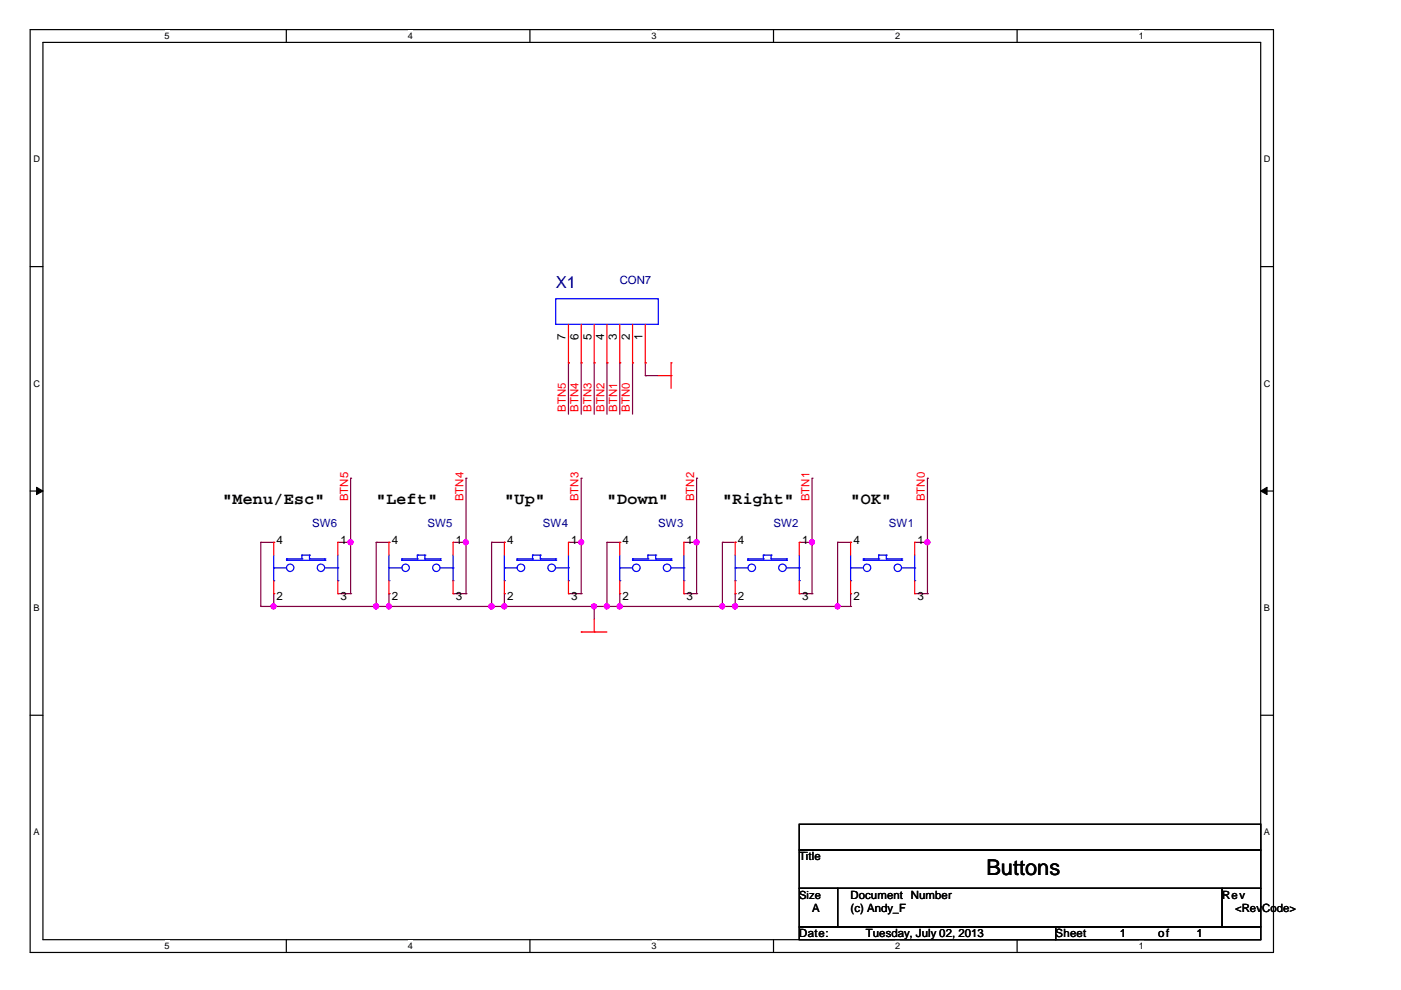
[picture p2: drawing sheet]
<svg xmlns="http://www.w3.org/2000/svg" width="297mm" height="210mm" viewBox="0 0 297 210" stroke-linecap="round" stroke-linejoin="round" font-family="sans-serif">
<path d="M6.4 6.3h263.6v195.6h-263.6zM9.1 9h258.2v190.2h-258.2z" fill="none" stroke="#000" stroke-width=".25"/>
<g fill="#fff">
<path d="M34.9 6.5h1v2.2h-1z"/>
<path d="M34.9 199.4h1v2.2h-1z"/>
</g>
<path d="M60.7 6.3v2.7M60.7 199.2v2.7" fill="none" stroke="#000" stroke-width=".25"/>
<g fill="#fff">
<path d="M86.5 6.5h1v2.2h-1z"/>
<path d="M86.5 199.4h1v2.2h-1z"/>
</g>
<path d="M112.4 6.3v2.7M112.4 199.2v2.7" fill="none" stroke="#000" stroke-width=".25"/>
<g fill="#fff">
<path d="M138.1 6.5h1.1v2.2h-1.1z"/>
<path d="M138.1 199.4h1.1v2.2h-1.1z"/>
</g>
<path d="M164 6.3v2.7M164 199.2v2.7" fill="none" stroke="#000" stroke-width=".25"/>
<g fill="#fff">
<path d="M189.8 6.5h1v2.2h-1z"/>
<path d="M189.8 199.4h1v2.2h-1z"/>
</g>
<path d="M215.6 6.3v2.7M215.6 199.2v2.7" fill="none" stroke="#000" stroke-width=".25"/>
<g fill="#fff">
<path d="M241.4 6.5h1.1v2.2h-1.1z"/>
<path d="M241.4 199.4h1.1v2.2h-1.1z"/>
<path d="M7.1 32.7h1.3v2.2h-1.3z"/>
<path d="M268 32.7h1.3v2.2h-1.3z"/>
<path d="M7.1 80.2h1.3v2.2h-1.3z"/>
<path d="M268 80.2h1.3v2.2h-1.3z"/>
</g>
<path d="M6.4 56.5h2.7M267.3 56.5h2.7" fill="none" stroke="#000" stroke-width=".25"/>
<g fill="#fff">
<path d="M7.1 127.8h1.2v2.2h-1.2z"/>
<path d="M268 127.8h1.2v2.2h-1.2z"/>
</g>
<path d="M6.4 104.1h2.7M267.3 104.1h2.7" fill="none" stroke="#000" stroke-width=".25"/>
<g fill="#000" stroke="#000" stroke-width=".21">
<path d="M7.7 103.3l1.4 .8-1.4 .8z" fill-rule="evenodd"/>
<path d="M267.3 104.1l1.3-.8v1.6z" fill-rule="evenodd"/>
</g>
<g fill="#fff">
<path d="M7.1 175.3h1.2v2.2h-1.2z"/>
<path d="M268 175.3h1.2v2.2h-1.2z"/>
</g>
<path d="M6.4 151.7h2.7M267.3 151.7h2.7M169.5 174.8h97.8v5.4h-97.8zM169.5 180.2h97.8v8.2h-97.8zM169.5 188.4h8.1v8.1h-8.1zM169.5 196.5h54.3v2.7h-54.3zM177.6 188.4h81.5v8.1h-81.5zM223.8 196.5h43.5v2.7h-43.5zM259.1 188.4h8.2v8.1h-8.2z" fill="none" stroke="#000" stroke-width=".25"/>
<g fill="none" stroke="#800040" stroke-width=".25">
<path d="M120.5 76.9h.1M120.5 76.9v10.9M123.2 76.9h.1M123.2 76.9v10.9M126 76.9h.1M126 76.9v10.9M128.7 76.9h.1M128.7 76.9v10.9M131.4 76.9h.1M131.4 76.9v10.9M134.1 76.9h.1M134.1 76.9v10.9"/>
<path d="M136.8 76.9h.1M136.8 79.6h.1M136.8 76.9v2.7M136.8 79.6h2.8M55.3 115h.1M55.3 115v13.6h125M55.3 115h2.7M58 115h.1M71.6 115h2.7M74.3 101.4h.1M74.3 115h.1M74.3 101.4v24.5"/>
<path d="M79.8 115h.1M79.8 115h2.7M79.8 115v13.6M82.5 115h.1M96.1 115h2.7M98.8 101.4h.1M98.8 115h.1M98.8 101.4v24.5M104.2 115h.1M104.2 115h2.7M104.2 115v13.6M106.9 115h.1"/>
<path d="M120.5 115h2.7M123.2 101.4h.1M123.2 115h.1M123.2 101.4v24.5M128.7 115h.1M128.7 115h2.7M128.7 115v13.6M131.4 115h.1M145 115h2.7M147.7 101.4h.1M147.7 115h.1M147.7 101.4v24.5"/>
<path d="M153.2 115h.1M153.2 115h2.7M153.2 115v13.6M155.9 115h.1M169.5 115h2.7M172.2 101.4h.1M172.2 115h.1M172.2 101.4v24.5M177.6 115h.1M177.6 115h2.7M177.6 115v13.6M180.3 115h.1"/>
<path d="M193.9 115h2.7M196.6 101.4h.1M196.6 115h.1M196.6 101.4v24.5M58 128.6h.1M58 125.9h.1M58 125.9v2.7M71.6 125.9h2.7M74.3 125.9h.1M79.8 128.6h.1M82.5 128.6h.1M82.5 125.9h.1"/>
<path d="M82.5 125.9v2.7M96.1 125.9h2.7M98.8 125.9h.1M104.2 128.6h.1M106.9 128.6h.1M106.9 125.9h.1M106.9 125.9v2.7M120.5 125.9h2.7M123.2 125.9h.1M126 128.6h.1M126 128.6v2.7M128.7 128.6h.1"/>
<path d="M131.4 128.6h.1M131.4 125.9h.1M131.4 125.9v2.7M145 125.9h2.7M147.7 125.9h.1M153.2 128.6h.1M155.9 128.6h.1M155.9 125.9h.1M155.9 125.9v2.7M169.5 125.9h2.7M172.2 125.9h.1M177.6 128.6h.1"/>
<path d="M180.3 128.6h.1M180.3 125.9h.1M180.3 125.9v2.7M193.9 125.9h2.7M196.6 125.9h.1"/>
</g>
<g fill="#f0f" stroke="#f0f" stroke-width=".25">
<circle cx="125.9" cy="128.6" r=".52"/>
<circle cx="128.7" cy="128.6" r=".54"/>
<circle cx="104.2" cy="128.6" r=".54"/>
<circle cx="196.6" cy="115" r=".54"/>
<circle cx="155.8" cy="128.6" r=".54"/>
<circle cx="177.6" cy="128.6" r=".52"/>
<circle cx="172.1" cy="115" r=".54"/>
<circle cx="147.7" cy="115" r=".54"/>
<circle cx="106.9" cy="128.6" r=".54"/>
<circle cx="123.2" cy="115" r=".52"/>
<circle cx="82.5" cy="128.6" r=".52"/>
<circle cx="98.8" cy="115" r=".52"/>
<circle cx="58" cy="128.6" r=".52"/>
<circle cx="79.7" cy="128.6" r=".54"/>
<circle cx="74.3" cy="115" r=".54"/>
<circle cx="131.4" cy="128.6" r=".54"/>
<circle cx="153.1" cy="128.6" r=".52"/>
</g>
<g fill="none" stroke="#f00" stroke-width=".25">
<path d="M120.5 76.9h.1M120.5 68.8v8.1M123.2 76.9h.1M123.2 68.8v8.1M126 76.9h.1M126 68.8v8.1M128.7 76.9h.1M128.7 68.8v8.1M131.4 76.9h.1M131.4 68.8v8.1M134.1 76.9h.1M134.1 68.8v8.1"/>
<path d="M136.8 76.9h.1M136.8 68.8v8.1M139.6 79.6h2.7M142.3 76.9h.1M142.3 79.6h.1M142.3 76.9v5.5M58 115h.1M58 115v2.7M71.6 115h.1M71.6 115v2.7M82.5 115h.1M82.5 115v2.7"/>
<path d="M96.1 115h.1M96.1 115v2.7M106.9 115h.1M106.9 115v2.7M120.5 115h.1M120.5 115v2.7M131.4 115h.1M131.4 115v2.7M145 115h.1M145 115v2.7M155.9 115h.1M155.9 115v2.7"/>
<path d="M169.5 115h.1M169.5 115v2.7M180.3 115h.1M180.3 115v2.7M193.9 115h.1M193.9 115v2.7M58 125.9h.1M58 123.1v2.8M71.6 125.9h.1M71.6 123.1v2.8M82.5 125.9h.1M82.5 123.1v2.8"/>
<path d="M96.1 125.9h.1M96.1 123.1v2.8M106.9 125.9h.1M106.9 123.1v2.8M120.5 125.9h.1M120.5 123.1v2.8M123.2 134h.1M123.2 134h5.5M126 134h.1M126 131.3v2.7M131.4 125.9h.1M131.4 123.1v2.8"/>
<path d="M145 125.9h.1M145 123.1v2.8M155.9 125.9h.1M155.9 123.1v2.8M169.5 125.9h.1M169.5 123.1v2.8M180.3 125.9h.1M180.3 123.1v2.8M193.9 125.9h.1M193.9 123.1v2.8"/>
</g>
<g fill="none" stroke="#00f" stroke-width=".25">
<path d="M117.8 63.3h21.8v5.5h-21.8zM58 117.7v5.4M60.7 118.8h.1M60.7 118.5h.1M60.7 118.8h8.2M60.7 118.5h3.3M60.7 118.5v.3M64 118.5h.1M64 117.7h.1M64 117.7h1.6M64 117.7v.8M65.6 117.7h.1"/>
<path d="M65.6 118.5h.1M65.6 118.5h3.3M65.6 117.7v.8M68.9 118.5h.1M68.9 118.8h.1M68.9 118.5v.3M71.6 117.7v5.4M82.5 117.7v5.4M85.2 118.8h.1M85.2 118.5h.1M85.2 118.8h8.1M85.2 118.5v.3"/>
<path d="M85.2 118.5h3.3M88.5 118.5h.1M88.5 117.7h.1M88.5 117.7v.8M88.5 117.7h1.6M90.1 117.7h.1M90.1 118.5h.1M90.1 118.5h3.2M90.1 117.7v.8M93.3 118.5h.1M93.3 118.8h.1M93.3 118.5v.3"/>
<path d="M96.1 117.7v5.4M106.9 117.7v5.4M109.6 118.8h.1M109.6 118.5h.1M109.6 118.8h8.2M109.6 118.5h3.3M109.6 118.5v.3M112.9 118.5h.1M112.9 117.7h.1M112.9 117.7h1.7M112.9 117.7v.8M114.6 117.7h.1"/>
<path d="M114.6 118.5h.1M114.6 118.5h3.2M114.6 117.7v.8M117.8 118.5h.1M117.8 118.8h.1M117.8 118.5v.3M120.5 117.7v5.4M131.4 117.7v5.4M134.1 118.8h.1M134.1 118.5h.1M134.1 118.8h8.2M134.1 118.5h3.3"/>
<path d="M134.1 118.5v.3M137.4 118.5h.1M137.4 117.7h.1M137.4 117.7h1.6M137.4 117.7v.8M139 117.7h.1M139 118.5h.1M139 118.5h3.3M139 117.7v.8M142.3 118.5h.1M142.3 118.8h.1M142.3 118.5v.3"/>
<path d="M145 117.7v5.4M155.9 117.7v5.4M158.6 118.8h.1M158.6 118.5h.1M158.6 118.8h8.2M158.6 118.5h3.2M158.6 118.5v.3M161.8 118.5h.1M161.8 117.7h.1M161.8 117.7h1.7M161.8 117.7v.8M163.5 117.7h.1"/>
<path d="M163.5 118.5h.1M163.5 118.5h3.3M163.5 117.7v.8M166.8 118.5h.1M166.8 118.8h.1M166.8 118.5v.3M169.5 117.7v5.4M180.3 117.7v5.4M183 118.8h.1M183 118.5h.1M183 118.8h8.2M183 118.5h3.3"/>
<path d="M183 118.5v.3M186.3 118.5h.1M186.3 117.7h.1M186.3 117.7h1.6M186.3 117.7v.8M187.9 117.7h.1M187.9 118.5h.1M187.9 118.5h3.3M187.9 117.7v.8M191.2 118.5h.1M191.2 118.8h.1M191.2 118.5v.3"/>
<path d="M193.9 117.7v5.4M58 120.4h.1M58 123.1h.1M58 120.4h2.7M68.9 120.4h2.7M71.6 120.4h.1M71.6 123.1h.1M82.5 120.4h.1M82.5 123.1h.1M82.5 120.4h2.7M93.3 120.4h2.8M96.1 120.4h.1"/>
<path d="M96.1 123.1h.1M106.9 120.4h.1M106.9 123.1h.1M106.9 120.4h2.7M117.8 120.4h2.7M120.5 120.4h.1M120.5 123.1h.1M131.4 120.4h.1M131.4 123.1h.1M131.4 120.4h2.7M142.3 120.4h2.7M145 120.4h.1"/>
<path d="M145 123.1h.1M155.9 120.4h.1M155.9 123.1h.1M155.9 120.4h2.7M166.8 120.4h2.7M169.5 120.4h.1M169.5 123.1h.1M180.3 120.4h.1M180.3 123.1h.1M180.3 120.4h2.7M191.2 120.4h2.7M193.9 120.4h.1"/>
<path d="M193.9 123.1h.1"/>
<circle cx="61.5" cy="120.4" r=".78"/>
<circle cx="68.1" cy="120.4" r=".78"/>
<circle cx="86" cy="120.4" r=".78"/>
<circle cx="92.5" cy="120.4" r=".78"/>
<circle cx="110.5" cy="120.4" r=".8"/>
<circle cx="117" cy="120.4" r=".8"/>
<circle cx="134.9" cy="120.4" r=".8"/>
<circle cx="141.4" cy="120.4" r=".8"/>
<circle cx="159.4" cy="120.4" r=".8"/>
<circle cx="165.9" cy="120.4" r=".8"/>
<circle cx="183.8" cy="120.4" r=".78"/>
<circle cx="190.4" cy="120.4" r=".78"/>
</g>
<text font-size="4.6" x="209.1" y="185.4">Buttons</text>
<text font-size="3.5" fill="#000080" x="117.8" y="61.1">X1</text>
<g font-size="3.5">
<text x="47.2" y="106.9">&quot;Menu/Esc&quot;</text>
<text x="79.8" y="106.9">&quot;Left&quot;</text>
<text x="106.9" y="106.9">&quot;Up&quot;</text>
<text x="128.7" y="106.9">&quot;Down&quot;</text>
<text x="153.2" y="106.9">&quot;Right&quot;</text>
<text x="180.3" y="106.9">&quot;OK&quot;</text>
</g>
<g font-size="2.5">
<text x="119.9" y="72.1" transform="rotate(-90 119.9 72.1)">7</text>
<text x="122.6" y="72.1" transform="rotate(-90 122.6 72.1)">6</text>
<text x="125.4" y="72.1" transform="rotate(-90 125.4 72.1)">5</text>
<text x="128.1" y="72.1" transform="rotate(-90 128.1 72.1)">4</text>
<text x="130.8" y="72.1" transform="rotate(-90 130.8 72.1)">3</text>
<text x="133.5" y="72.1" transform="rotate(-90 133.5 72.1)">2</text>
<text x="136.2" y="72.1" transform="rotate(-90 136.2 72.1)">1</text>
<text x="58.6" y="115.2">4</text>
<text x="72.2" y="115.2">1</text>
<text x="83.1" y="115.2">4</text>
<text x="96.6" y="115.2">1</text>
<text x="107.5" y="115.2">4</text>
<text x="121.1" y="115.2">1</text>
<text x="132" y="115.2">4</text>
<text x="145.6" y="115.2">1</text>
<text x="156.5" y="115.2">4</text>
<text x="170.1" y="115.2">1</text>
<text x="180.9" y="115.2">4</text>
<text x="194.5" y="115.2">1</text>
<text x="58.6" y="127.3">2</text>
<text x="72.2" y="127.3">3</text>
<text x="83.1" y="127.3">2</text>
<text x="96.6" y="127.3">3</text>
<text x="107.5" y="127.3">2</text>
<text x="121.1" y="127.3">3</text>
<text x="132" y="127.3">2</text>
<text x="145.6" y="127.3">3</text>
<text x="156.5" y="127.3">2</text>
<text x="170.1" y="127.3">3</text>
<text x="180.9" y="127.3">2</text>
<text x="194.5" y="127.3">3</text>
</g>
<g font-size="2.4" fill="#000080">
<text x="131.4" y="60.1">CON7</text>
<text x="66.2" y="111.7">SW6</text>
<text x="90.6" y="111.7">SW5</text>
<text x="115.1" y="111.7">SW4</text>
<text x="139.6" y="111.7">SW3</text>
<text x="164" y="111.7">SW2</text>
<text x="188.5" y="111.7">SW1</text>
</g>
<g font-size="2.4" fill="#f00">
<text x="120" y="87.3" transform="rotate(-90 120 87.3)">BTN5</text>
<text x="122.7" y="87.3" transform="rotate(-90 122.7 87.3)">BTN4</text>
<text x="125.4" y="87.3" transform="rotate(-90 125.4 87.3)">BTN3</text>
<text x="128.1" y="87.3" transform="rotate(-90 128.1 87.3)">BTN2</text>
<text x="130.9" y="87.3" transform="rotate(-90 130.9 87.3)">BTN1</text>
<text x="133.6" y="87.3" transform="rotate(-90 133.6 87.3)">BTN0</text>
<text x="73.8" y="106.3" transform="rotate(-90 73.8 106.3)">BTN5</text>
<text x="98.3" y="106.3" transform="rotate(-90 98.3 106.3)">BTN4</text>
<text x="122.7" y="106.3" transform="rotate(-90 122.7 106.3)">BTN3</text>
<text x="147.2" y="106.3" transform="rotate(-90 147.2 106.3)">BTN2</text>
<text x="171.6" y="106.3" transform="rotate(-90 171.6 106.3)">BTN1</text>
<text x="196.1" y="106.3" transform="rotate(-90 196.1 106.3)">BTN0</text>
</g>
<g font-size="2.4">
<text x="169.5" y="182.4">Title</text>
<text x="169.5" y="190.6">Size</text>
<text x="180.3" y="190.6">Document Number</text>
<text x="259.1" y="190.6">Rev</text>
<text x="172.2" y="193.3">A</text>
<text x="180.3" y="193.3">(c) Andy_F</text>
<text x="261.9" y="193.3">&lt;Rev</text>
<text x="267.6" y="193.3">Code&gt;</text>
<text x="169.5" y="198.7">Date:</text>
<text x="183.6" y="198.7">Tuesday, July 02, 2013</text>
<text x="223.8" y="198.7">Sheet</text>
<text x="237.4" y="198.7">1</text>
<text x="245.5" y="198.7">of</text>
<text x="253.7" y="198.7">1</text>
</g>
<g font-size="1.9">
<text x="34.9" y="8.3">5</text>
<text x="86.5" y="8.3">4</text>
<text x="138.1" y="8.3">3</text>
<text x="189.8" y="8.3">2</text>
<text x="241.4" y="8.3">1</text>
<text x="7.1" y="34.4">D</text>
<text x="268" y="34.4">D</text>
<text x="7.1" y="82">C</text>
<text x="268" y="82">C</text>
<text x="7.1" y="129.6">B</text>
<text x="268" y="129.6">B</text>
<text x="7.1" y="177.1">A</text>
<text x="268" y="177.1">A</text>
<text x="34.9" y="201.2">5</text>
<text x="86.5" y="201.2">4</text>
<text x="138.1" y="201.2">3</text>
<text x="189.8" y="201.2">2</text>
<text x="241.4" y="201.2">1</text>
</g>
</svg>
